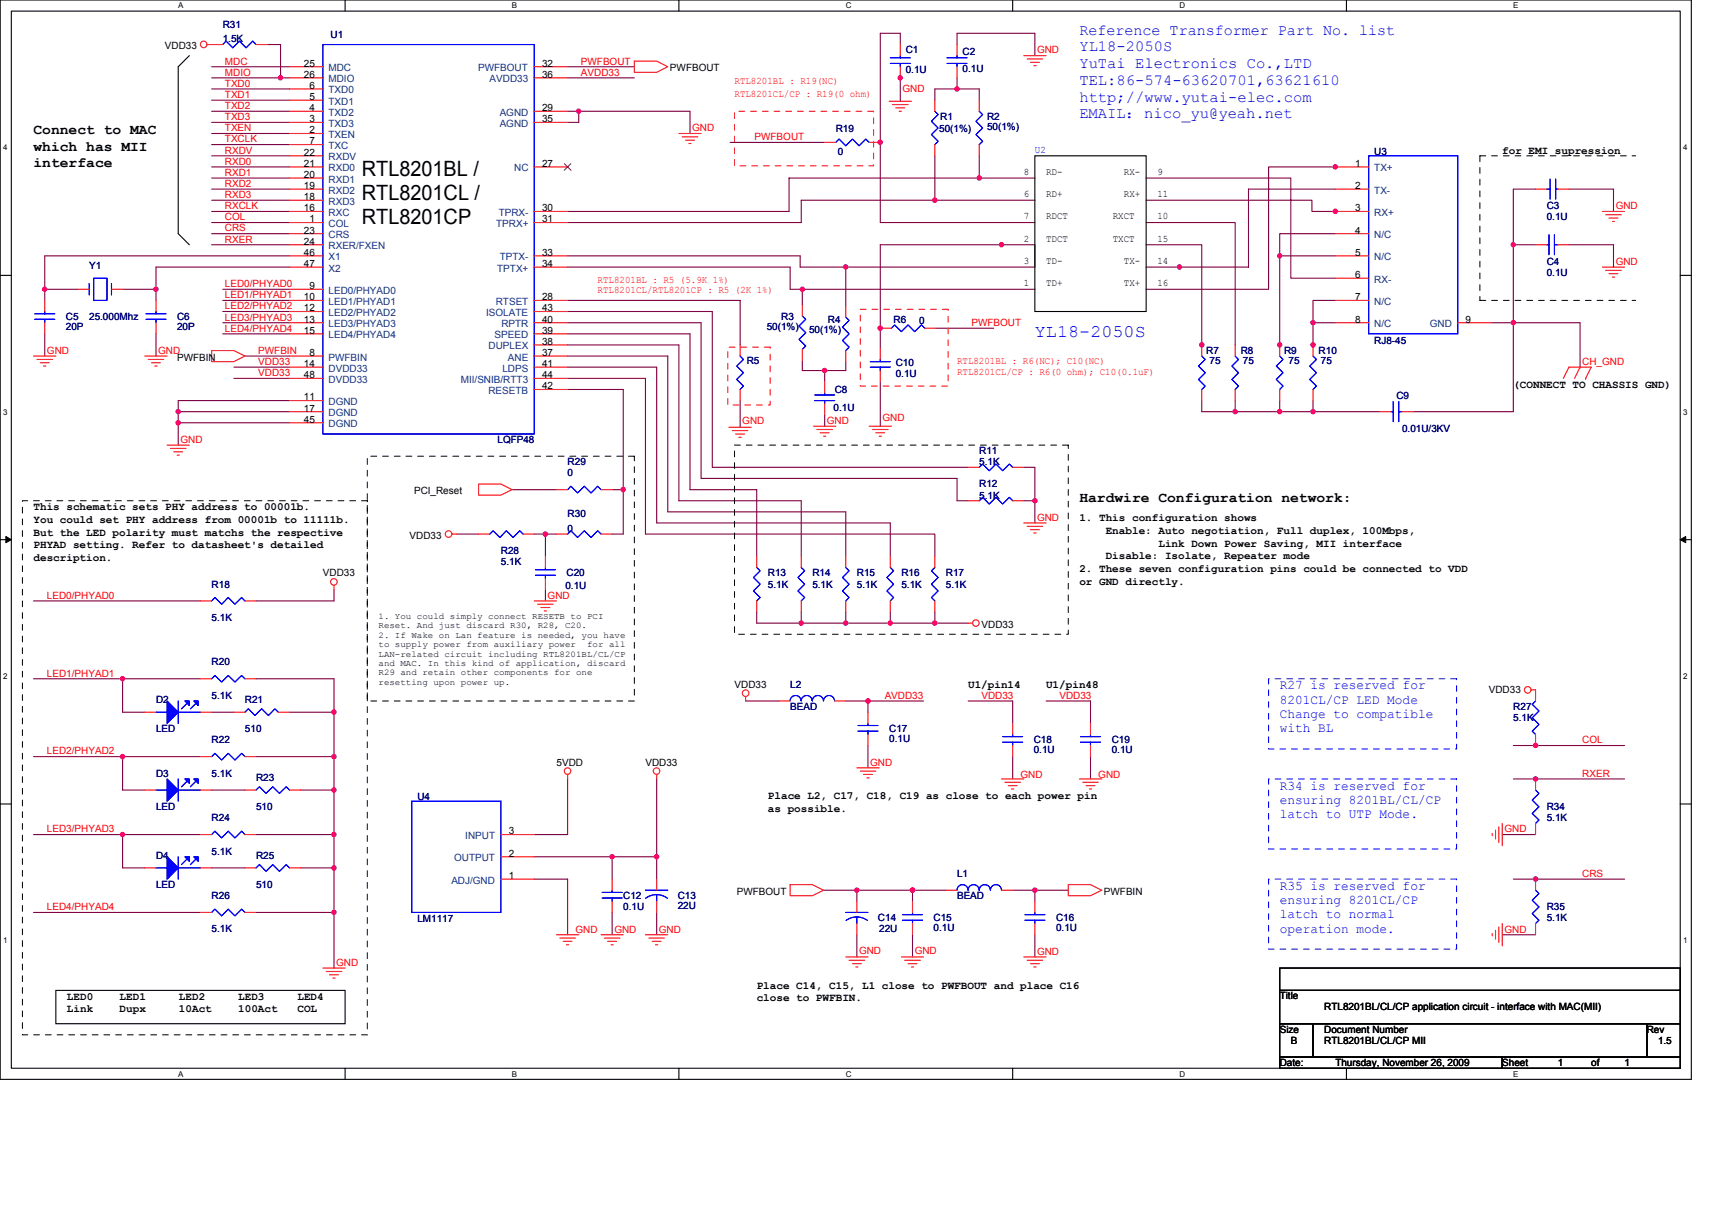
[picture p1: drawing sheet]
<svg xmlns="http://www.w3.org/2000/svg" width="297mm" height="210mm" viewBox="0 0 297 210" stroke-linecap="round" stroke-linejoin="round" font-family="sans-serif">
<path d="M0 0h293.5v187.2h-293.5zM2 1.9h289.5v183.4h-289.5z" fill="none" stroke="#000" stroke-width=".19"/>
<g fill="#fff">
<path d="M30.9 .2h.9v1.6h-.9z"/>
<path d="M30.9 185.5h.9v1.6h-.9z"/>
</g>
<path d="M59.9 0v1.9M59.9 185.3v1.9" fill="none" stroke="#000" stroke-width=".19"/>
<g fill="#fff">
<path d="M88.8 .2h.9v1.6h-.9z"/>
<path d="M88.8 185.5h.9v1.6h-.9z"/>
</g>
<path d="M117.8 0v1.9M117.8 185.3v1.9" fill="none" stroke="#000" stroke-width=".19"/>
<g fill="#fff">
<path d="M146.7 .2h1v1.6h-1z"/>
<path d="M146.7 185.5h1v1.6h-1z"/>
</g>
<path d="M175.7 0v1.9M175.7 185.3v1.9" fill="none" stroke="#000" stroke-width=".19"/>
<g fill="#fff">
<path d="M204.7 .2h1v1.6h-1z"/>
<path d="M204.7 185.5h1v1.6h-1z"/>
</g>
<path d="M233.6 0v1.9M233.6 185.3v1.9" fill="none" stroke="#000" stroke-width=".19"/>
<g fill="#fff">
<path d="M262.6 .2h.9v1.6h-.9z"/>
<path d="M262.6 185.5h.9v1.6h-.9z"/>
<path d="M.5 24.8h.8v1.6h-.8z"/>
<path d="M292 24.8h.8v1.6h-.8z"/>
<path d="M.5 70.7h.8v1.5h-.8z"/>
<path d="M292 70.7h.8v1.5h-.8z"/>
</g>
<path d="M0 47.8h2M291.5 47.8h2" fill="none" stroke="#000" stroke-width=".19"/>
<g fill="#fff">
<path d="M.5 116.5h.8v1.6h-.8z"/>
<path d="M292 116.5h.8v1.6h-.8z"/>
</g>
<path d="M0 93.6h2M291.5 93.6h2" fill="none" stroke="#000" stroke-width=".19"/>
<path d="M1 93.1l1 .5-1 .5zM291.5 93.6l1-.5v1z" fill="#000" stroke="#000" stroke-width=".17"/>
<g fill="#fff">
<path d="M.5 162.4h.8v1.5h-.8z"/>
<path d="M292 162.4h.8v1.5h-.8z"/>
</g>
<path d="M32.8 9.7l-1.9 1.9v28.9l1.9 2M179.6 27h19.3v27h-19.3zM0 139.5h2M291.5 139.5h2M9.7 171.8h50.2v5.8h-50.2zM222 167.9h69.5v3.9h-69.5zM222 171.8h69.5v5.8h-69.5zM222 177.6h5.8v5.8h-5.8zM227.8 177.6h57.9v5.8h-57.9zM285.7 177.6h5.8v5.8h-5.8zM222 183.4h38.6v1.9h-38.6zM260.6 183.4h30.9v1.9h-30.9z" fill="none" stroke="#000" stroke-width=".19"/>
<g fill="none" stroke="#800040" stroke-width=".19">
<path d="M36.7 15.4h13.5M36.7 11.6h13.5M36.7 13.5h13.5M36.7 19.3h13.5M36.7 17.4h13.5M46.4 7.7h2.3v5.8M98.5 11.6h11.6M98.5 13.5h11.6M98.5 19.3h21.2v3.9M100.4 19.3v1.9h-1.9M156.2 7.7v-1.9h-3.5v32.8h26.9M156.2 13.3v4.3"/>
<path d="M162.2 17.4v-2h7.7v2M166 7.7v-1.9h13.6v3.9M166 13.5v1.9M36.7 30.9h13.5M36.7 34.7h13.5M36.7 32.8h13.5M36.7 38.6h13.5M36.7 29h13.5M36.7 25.1h13.5M36.7 23.2h13.5M36.7 36.7h13.5M36.7 27h13.5"/>
<path d="M36.7 21.2h13.5M126.7 24.7h16.4M162.2 27v7.7M169.9 27v3.9M179.6 34.7h-40.6v3.9h-40.5M179.6 30.9h-42.7v5.8h-38.4M198.9 30.9h25.1v17.4h7.7M198.9 34.7h28.7v2h4.3M198.9 38.6h15.4v21.2M231.7 32.8h-15.1v13.5h-17.7M231.9 29h-11.8v21.2h-21.2M266.4 32.8h-3.8v38.6h-17.4"/>
<path d="M272.2 32.8h7.7v3.9M7.8 50.2h5.7M7.8 57.9v3.9M21.3 50.2h5.8M27.1 57.9v3.9M36.7 42.5h13.5M36.7 40.5h13.5M38.6 50.2h11.6M38.6 56h11.6M38.6 57.9h11.6M38.6 52.1h11.6M38.6 54h11.6"/>
<path d="M50.2 46.3h-23.1v5.8M50.2 44.4h-42.4v7.7M98.5 57.9h21.2v27h11.6v11.6M98.5 59.8h19.3v27.1h21.2v9.6M98.5 46.3h38.6v3.9h42.5M98.5 54h25.1v27.1h44.4M98.5 44.4h40.3v1.9h40.8v-3.8h-26.9v17.9M98.5 56h23.1v27h44.4v3.9h2M98.5 52.1h29.9v7.7M139.2 50.2v2.7M146.7 46.3v6.8M162.4 56.9h10"/>
<path d="M198.9 42.5h9.6v17.5M227.8 56v4M227.8 56h3.9M231.7 40.5h-9.7v3.9M231.7 44.4h-9.7v15.6M231.7 52.1h-3.9v3.9M258.7 56h15.4v7.7M262.6 42.5h3.8M272.2 42.5h7.7v3.8M30.9 71.4h19.3M30.9 73.3h19.3M40.6 65.6h9.6"/>
<path d="M40.6 63.7h9.6M42.5 61.8h7.7M50.2 69.5h-19.3v7.7M98.5 65.6h13.5v27h50.2v3.9M98.5 63.7h15.4v27h40.6v5.8M98.5 61.8h17.4v27h30.8v7.7M98.5 67.6h9.6v25h-1.9M128.4 69.5v4.6M139.2 62.5v1.8h7.5v-1.6M143.1 64.3v1.9M143.1 72v1.9M152.7 66.2v7.7"/>
<path d="M208.5 69.5v1.9h30.9M214.3 69.5v1.9M222 69.5v1.9M227.8 69.5v1.9M79.2 92.6h3.8M88.8 84.9h7.8M92.7 92.6h3.9M94.6 92.6v3.9M106.2 84.9h1.9M177.6 81.1h2v9.6M177.6 86.9h2M5.8 104.2h29"/>
<path d="M5.8 117.8h29M21.3 117.8v5.7h3.8M44.4 117.8h13.6v50.1M58 102.3v1.9h-13.6M94.6 102.3v1.9M131.3 106.2v1.9h36.7M139 106.2v1.9M146.7 106.2v1.9M154.5 106.2v1.9M162.2 106.2v1.9M5.8 131.3h29M21.3 131.3v5.8h3.8"/>
<path d="M36.7 137.1h5.8M36.7 123.5h3.9M44.4 131.3h13.6M50.2 123.5h7.8M52.2 137.1h5.8M98.5 135.1v9.7h-5.8M113.9 135.1v17.4M129.4 121.6h5.8M146.7 121.6h13.5M150.6 121.6v1.9M150.6 129.3v3.9M168 121.6h7.7v3.9"/>
<path d="M175.7 131.3v3.8M181.5 121.6h7.7v3.9M189.2 131.3v3.8M262.6 135.1h19.3M262.6 129.3h19.3M5.8 158.3h29M5.8 144.8h29M21.3 144.8v5.8h3.8M36.7 150.6h5.8M44.4 158.3h13.6M44.4 144.8h13.6M52.2 150.6h5.8"/>
<path d="M92.7 152.5h5.8v9.7M92.7 148.6h13.5M106.2 158.3v3.9M113.9 148.6h-7.7v3.9M113.9 158.3v3.9M142.9 154.4h21.2M148.7 154.4v2M158.3 154.4v2M175.7 154.4h9.7M179.6 154.4v2M260.6 144.8h5.8M262.6 152.5h19.3"/>
<path d="M148.7 162.2v3.8M158.3 162.2v3.8M179.6 162.2v3.8M260.6 162.2h5.8"/>
</g>
<g fill="#f0f" stroke="#f0f" stroke-width=".19">
<circle cx="262.6" cy="42.4" r=".38"/>
<circle cx="227.8" cy="71.4" r=".38"/>
<circle cx="262.6" cy="56" r=".38"/>
<circle cx="214.3" cy="71.4" r=".37"/>
<circle cx="222" cy="71.4" r=".38"/>
<circle cx="166" cy="15.4" r=".38"/>
<circle cx="146.7" cy="108.1" r=".38"/>
<circle cx="108.1" cy="84.9" r=".38"/>
<circle cx="94.6" cy="92.6" r=".38"/>
<circle cx="57.9" cy="131.3" r=".38"/>
<circle cx="152.7" cy="24.7" r=".38"/>
<circle cx="146.7" cy="46.3" r=".38"/>
<circle cx="152.7" cy="56.9" r=".38"/>
<circle cx="173.8" cy="42.4" r=".38"/>
<circle cx="204.6" cy="46.3" r=".38"/>
<circle cx="27.1" cy="50.2" r=".38"/>
<circle cx="179.6" cy="154.4" r=".38"/>
<circle cx="162.2" cy="34.7" r=".38"/>
<circle cx="150.6" cy="121.6" r=".38"/>
<circle cx="48.7" cy="13.5" r=".38"/>
<circle cx="21.3" cy="117.7" r=".38"/>
<circle cx="21.3" cy="144.8" r=".38"/>
<circle cx="148.7" cy="154.4" r=".38"/>
<circle cx="21.3" cy="131.3" r=".38"/>
<circle cx="30.9" cy="71.4" r=".38"/>
<circle cx="7.7" cy="50.2" r=".38"/>
<circle cx="169.9" cy="30.9" r=".38"/>
<circle cx="158.3" cy="154.4" r=".38"/>
<circle cx="154.5" cy="108.1" r=".38"/>
<circle cx="57.9" cy="150.6" r=".38"/>
<circle cx="139.2" cy="50.2" r=".38"/>
<circle cx="143.1" cy="64.3" r=".38"/>
<circle cx="231.7" cy="36.7" r=".38"/>
<circle cx="208.5" cy="59.8" r=".38"/>
<circle cx="231.7" cy="28.9" r=".38"/>
<circle cx="222" cy="44.4" r=".38"/>
<circle cx="222" cy="59.8" r=".38"/>
<circle cx="227.8" cy="56" r=".38"/>
<circle cx="227.8" cy="59.8" r=".38"/>
<circle cx="266.4" cy="135.1" r=".38"/>
<circle cx="139" cy="108.1" r=".38"/>
<circle cx="162.2" cy="108.1" r=".38"/>
<circle cx="266.4" cy="129.3" r=".38"/>
<circle cx="113.9" cy="148.6" r=".38"/>
<circle cx="106.2" cy="148.6" r=".38"/>
<circle cx="179.6" cy="86.9" r=".38"/>
<circle cx="156.2" cy="13.5" r=".38"/>
<circle cx="57.9" cy="144.8" r=".38"/>
<circle cx="57.9" cy="158.3" r=".38"/>
<circle cx="30.9" cy="73.3" r=".38"/>
<circle cx="57.9" cy="137" r=".38"/>
<circle cx="100.4" cy="19.3" r=".38"/>
<circle cx="57.9" cy="123.5" r=".38"/>
<circle cx="266.4" cy="152.5" r=".38"/>
</g>
<g fill="none" stroke="#f00" stroke-width=".19">
<path d="M35.9 7.7h2.7M44.4 7.7h2M50.2 19.3h5.8M50.2 11.6h5.8M50.2 13.5h5.8M50.2 15.4h5.8M50.2 17.4h5.8M92.7 19.3h5.8M92.7 11.6h5.8M92.7 13.5h5.8M110.1 10.6h3.8l2 1-2 1h-3.8zM154.3 17.6h3.8"/>
<path d="M154.9 18.1h2.7M155.4 18.7h1.6M156 19.3h.4M156.2 7.7v2M156.2 11.6v1.9M162.2 17.4v1.9M166 7.7v2M166 11.6v1.9M169.9 17.4v1.9M177.6 9.7h3.9M178.2 10.2h2.7M178.8 10.8h1.5"/>
<path d="M179.4 11.4h.4M50.2 36.7h5.8M50.2 23.2h5.8M50.2 32.8h5.8M50.2 21.2h5.8M50.2 25.1h5.8M50.2 27h5.8M50.2 29h5.8M50.2 30.9h5.8M50.2 34.7h5.8M50.2 38.6h5.8M92.7 36.7h5.8"/>
<path d="M92.7 21.2h5.8M92.7 29h5.8M92.7 38.6h5.8M117.8 23.2h3.8M118.4 23.7h2.7M119 24.3h1.5M119.5 24.9h.4M143.1 24.7h1.9M150.8 24.7h1.9M162.2 25.1v1.9M169.9 25.1v1.9M231.7 36.7h5.8"/>
<path d="M231.7 32.8h5.8M231.7 29h5.8M266.4 32.8h2M270.3 32.8h1.9M278 36.7h3.9M278.6 37.3h2.7M279.2 37.8h1.5M279.8 38.4h.3M7.8 52.1v1.9M7.8 56v1.9M13.5 50.2h2M19.3 50.2h2"/>
<path d="M27.1 52.1v1.9M27.1 56v1.9M50.2 46.3h5.8M50.2 42.5h5.8M50.2 40.5h5.8M50.2 44.4h5.8M50.2 50.2h5.8M50.2 52.1h5.8M50.2 54h5.8M50.2 56h5.8M50.2 57.9h5.8M92.7 46.3h5.8"/>
<path d="M92.7 44.4h5.8M92.7 52.1h5.8M92.7 54h5.8M92.7 56h5.8M92.7 57.9h5.8M92.7 59.8h5.8M128.4 59.8v2M139.2 52.9v1.9M146.7 53.1v1.9M152.7 56.9h2M160.5 56.9h1.9M208.5 59.8v2"/>
<path d="M214.3 59.8v2M222 59.8v2M227.8 59.8v2M231.7 40.5h5.8M231.7 44.4h5.8M231.7 52.1h5.8M231.7 56h5.8M231.7 48.3h5.8M252.9 56h5.8M266.4 42.5h2M270.3 42.5h1.9M278 46.3h3.9"/>
<path d="M278.6 46.9h2.7M279.2 47.5h1.5M279.8 48.1h.3M5.8 61.8h3.9M6.4 62.4h2.7M7 62.9h1.5M7.6 63.5h.4M25.1 61.8h3.9M25.7 62.4h2.7M26.3 62.9h1.5M26.9 63.5h.4M29 77.2h3.8"/>
<path d="M29.6 77.8h2.7M30.2 78.4h1.5M30.7 79h.4M36.7 60.8h3.9l1.9 1-1.9 .9h-3.9zM50.2 63.7h5.8M50.2 61.8h5.8M50.2 71.4h5.8M50.2 69.5h5.8M50.2 65.6h5.8M50.2 73.3h5.8M92.7 63.7h5.8M92.7 61.8h5.8"/>
<path d="M92.7 65.6h5.8M92.7 67.6h5.8M126.5 74.1h3.8M127.1 74.7h2.6M127.6 75.3h1.6M128.2 75.9h.4M128.4 67.6v1.9M139.2 60.6v1.9M141.2 73.9h3.8M141.7 74.5h2.7M142.3 75.1h1.5M142.9 75.7h.4"/>
<path d="M143.1 66.2v1.9M143.1 70.1v1.9M146.7 60.8v1.9M150.8 73.9h3.9M151.4 74.5h2.7M152 75.1h1.5M152.5 75.7h.4M152.7 60.4v2M152.7 64.3v1.9M208.5 67.6v1.9M214.3 67.6v1.9M222 67.6v1.9"/>
<path d="M227.8 67.6v1.9M239.4 71.4h1.9M243.3 71.4h1.9M271.2 65.6l1-1.9h3.9l-1 1.9M274.1 63.7h.1M274.1 63.7l-.9 1.9M275.1 65.6h.1M78.4 92.6h.8M83 84h3.9l1.9 .9-1.9 1h-3.9zM83 92.6h2M90.8 92.6h1.9M94.6 96.5v1.9"/>
<path d="M96.6 92.6h1.9M96.6 84.9h1.9M104.3 92.6h1.9M104.3 84.9h1.9M131.3 96.5v1.9M139 96.5v1.9M146.7 96.5v1.9M154.5 96.5v1.9M162.2 96.5v1.9M168 86.9h1.9M168 81.1h1.9M175.7 86.9h1.9"/>
<path d="M175.7 81.1h1.9M177.6 90.7h3.9M178.2 91.3h2.7M178.8 91.9h1.5M179.4 92.5h.4M34.8 104.2h1.9M34.8 117.8h1.9M42.5 104.2h1.9M42.5 117.8h1.9M58 101.5v.8M92.7 104.2h3.9M93.3 104.8h2.7"/>
<path d="M93.8 105.4h1.6M94.4 106h.4M94.6 100.4v1.9M131.3 104.2v2M139 104.2v2M146.7 104.2v2M154.5 104.2v2M162.2 104.2v2M168 108.1h.8M265.7 119.7h.7v1.9M25.1 137.1h2M25.1 123.5h2"/>
<path d="M34.8 137.1h1.9M34.8 123.5h1.9M34.8 131.3h1.9M40.6 123.5h1.9M42.5 137.1h1.9M42.5 131.3h1.9M48.3 123.5h1.9M50.2 137.1h2M98.5 134.3v.8M113.9 134.3v.8M129.4 120.8v.8M135.2 121.6h1.9"/>
<path d="M144.8 121.6h1.9M148.7 133.2h3.8M149.3 133.8h2.7M149.8 134.3h1.6M150.4 134.9h.4M150.6 123.5v2M150.6 127.4v1.9M173.8 135.1h3.8M174.3 135.7h2.8M174.9 136.3h1.6M175.5 136.9h.4M175.7 125.5v1.9"/>
<path d="M175.7 129.3v2M187.3 135.1h3.9M187.9 135.7h2.7M188.4 136.3h1.6M189 136.9h.4M189.2 125.5v1.9M189.2 129.3v2M266.4 127.4v1.9M266.4 135.1v2M25.1 150.6h2M34.8 158.3h1.9M34.8 144.8h1.9"/>
<path d="M34.8 150.6h1.9M42.5 158.3h1.9M42.5 144.8h1.9M42.5 150.6h1.9M50.2 150.6h2M86.9 144.8h5.8M86.9 148.6h5.8M86.9 152.5h5.8M106.2 152.5v1.9M106.2 156.4v1.9M113.9 152.5v1.9M113.9 156.4v1.9"/>
<path d="M137.1 153.5h3.8l2 .9-2 1h-3.8zM148.7 156.4v1.9M158.3 156.4v1.9M164.1 154.4h1.9M173.8 154.4h1.9M179.6 156.4v1.9M185.4 153.5h3.8l2 .9-2 1h-3.8zM258.9 144.6v.4M259.5 144v1.5M260.1 143.4v2.7M260.6 142.9v3.8M266.4 142.9v1.9"/>
<path d="M266.4 152.5v1.9M56 167.9h3.9M56.6 168.5h2.7M57.2 169.1h1.5M57.8 169.7h.3M96.6 162.2h3.8M97.1 162.7h2.7M97.7 163.3h1.5M98.3 163.9h.4M104.3 162.2h3.8M104.9 162.7h2.7M105.4 163.3h1.6"/>
<path d="M106 163.9h.4M112 162.2h3.9M112.6 162.7h2.7M113.2 163.3h1.5M113.7 163.9h.4M146.7 166h3.9M147.3 166.6h2.7M147.9 167.2h1.6M148.5 167.7h.4M148.7 160.2v2M156.4 166h3.8M157 166.6h2.7"/>
<path d="M157.6 167.2h1.5M158.1 167.7h.4M158.3 160.2v2M177.6 166h3.9M178.2 166.6h2.7M178.8 167.2h1.5M179.4 167.7h.4M179.6 160.2v2M258.9 161.9v.4M259.5 161.4v1.5M260.1 160.8v2.7M260.6 160.2v3.9"/>
<path d="M266.4 160.2v2"/>
<circle cx="35.3" cy="7.7" r=".57"/>
<circle cx="77.8" cy="92.6" r=".57"/>
<circle cx="57.9" cy="100.9" r=".57"/>
<circle cx="169.3" cy="108.1" r=".57"/>
<circle cx="265.1" cy="119.7" r=".57"/>
<circle cx="98.5" cy="133.8" r=".57"/>
<circle cx="113.9" cy="133.8" r=".57"/>
<circle cx="129.4" cy="120.2" r=".57"/>
</g>
<path d="M256.8 27v25.1M256.8 27h27M256.8 52.1h27M63.7 79.1h46.4v42.5h-46.4zM127.4 77.2h58v32.8h-58zM3.9 86.9h59.8v92.6h-59.8z" fill="none" stroke="#000" stroke-width=".17" stroke-dasharray="1 1 1 1 1 1 1 1"/>
<path d="M127.4 19.3h24.2v9.5h-24.2zM149.3 53.7h15.2v13.3h-15.2zM126.3 60.2h7.3v10.1h-7.3z" fill="none" stroke="#f00" stroke-width=".17" stroke-dasharray="1 1 1 1 1 1 1 1"/>
<path d="M220.1 117.8h32.6v12.1h-32.6zM220.1 135.1h32.6v12.2h-32.6zM220.1 152.5h32.6v12.2h-32.6z" fill="none" stroke="#00f" stroke-width=".17" stroke-dasharray="1 1 1 1 1 1 1 1"/>
<g fill="none" stroke="#00f" stroke-width=".19">
<path d="M38.6 7.7l.6-.6 1.2 1.2 1.1-1.2 1.2 1.2 1.2-1.2 .5 .6M56 7.7h36.7v67.6h-36.7zM154.5 11h3.4M154.5 10h3.4M156.2 9.7v.3M156.2 11v.6M162.2 19.3l.6 .6-1.2 1.1 1.2 1.2-1.2 1.1 1.2 1.2-.6 .6M164.3 11h3.5M164.3 10h3.5M166 9.7v.3M166 11v.6M169.9 19.3l.6 .6-1.2 1.1 1.2 1.2-1.2 1.1 1.2 1.2-.6 .6"/>
<path d="M145 24.7l.6-.6 1.1 1.2 1.2-1.2 1.2 1.2 1.1-1.2 .6 .6M237.5 27h15.4v30.9h-15.4zM268.4 32.8h.5M268.9 31.1v3.4M269.9 32.8h.4M269.9 31.1v3.4M6 55.4h3.5M6 54.4h3.5M7.8 54v.4M7.8 55.4v.6M15.5 49.2v2M16.3 48.3h2.3v3.8h-2.3z"/>
<path d="M19.3 49.2v2M25.3 55.4h3.5M25.3 54.4h3.5M27.1 54v.4M27.1 55.4v.6M139.2 54.8l.6 .6-1.2 1.2 1.2 1.1-1.2 1.2 1.2 1.1-.6 .6M146.7 55l.6 .6-1.1 1.1 1.1 1.2-1.1 1.2 1.1 1.1-.6 .6M154.7 56.9l.5-.5 1.2 1.1 1.2-1.1 1.1 1.1 1.2-1.1 .6 .5M268.4 42.5h.3M268.7 40.7v3.5M269.7 42.5h.6M269.7 40.7v3.5"/>
<path d="M128.4 61.8l.6 .6-1.2 1.1 1.2 1.2-1.2 1.1 1.2 1.2-.6 .6M141.3 69.5h3.5M141.3 68.5h3.5M143.1 68.1v.4M143.1 69.5v.6M151 63.7h3.5M151 62.7h3.5M152.7 62.4v.3M152.7 63.7v.6M208.5 61.8l.6 .6-1.2 1.1 1.2 1.2-1.2 1.1 1.2 1.2-.6 .6M214.3 61.8l.6 .6-1.2 1.1 1.2 1.2-1.2 1.1 1.2 1.2-.6 .6M222 61.8l.6 .6-1.2 1.1 1.2 1.2-1.2 1.1 1.2 1.2-.6 .6"/>
<path d="M227.8 61.8l.6 .6-1.2 1.1 1.2 1.2-1.2 1.1 1.2 1.2-.6 .6M241.3 71.4h.4M241.7 69.7v3.5M242.7 71.4h.6M242.7 69.7v3.5M85 92.6l.6-.5 1.1 1.1 1.2-1.1 1.1 1.1 1.2-1.1 .6 .5M92.9 99.8h3.5M92.9 98.8h3.5M94.6 98.4v.4M94.6 99.8v.6M98.5 84.9l.6-.6 1.1 1.2 1.2-1.2 1.1 1.2 1.2-1.2 .6 .6M98.5 92.6l.6-.5 1.1 1.1 1.2-1.1 1.1 1.1 1.2-1.1 .6 .5"/>
<path d="M131.3 98.4l.6 .6-1.2 1.2 1.2 1.1-1.2 1.2 1.2 1.2-.6 .5M139 98.4l.6 .6-1.2 1.2 1.2 1.1-1.2 1.2 1.2 1.2-.6 .5M146.7 98.4l.6 .6-1.1 1.2 1.1 1.1-1.1 1.2 1.1 1.2-.6 .5M154.5 98.4l.5 .6-1.1 1.2 1.1 1.1-1.1 1.2 1.1 1.2-.5 .5M162.2 98.4l-.6 .6 1.2 1.2-1.2 1.1 1.2 1.2-1.2 1.2 .6 .5M169.9 86.9l.6-.6 1.1 1.1 1.2-1.1 1.2 1.1 1.1-1.1 .6 .6M169.9 81.1l.6-.6 1.1 1.2 1.2-1.2 1.2 1.2 1.1-1.2 .6 .6M36.7 117.8l.6-.6 1.2 1.1 1.1-1.1 1.2 1.1 1.1-1.1 .6 .6M36.7 104.2l.6-.5 1.2 1.1 1.1-1.1 1.2 1.1 1.1-1.1 .6 .5M27.1 123.5h1.9M27.1 137.1h1.9M30.9 121.6v3.9"/>
<path d="M30.9 135.1v3.9M30.9 123.5h3.9M30.9 137.1h3.9M32.5 122l-1 1M32.5 135.5l-1 1M34 122l-1 1M34 135.5l-1 1M36.7 131.3l.6-.6 1.2 1.1 1.1-1.1 1.2 1.1 1.1-1.1 .6 .6M42.5 123.5l.6-.5 1.1 1.1 1.2-1.1 1.2 1.1 1.1-1.1 .6 .5M44.4 137.1l.6-.6 1.2 1.1 1.1-1.1 1.2 1.1 1.2-1.1 .5 .6M71.5 139h15.4v19.3h-15.4zM137.1 121.6a.95 .95 0 0 1 .9-1 .95 .95 0 0 1 1 1"/>
<path d="M139 121.6a.95 .95 0 0 1 1-1 .95 .95 0 0 1 .9 1 .97 .97 0 0 1 1-1 .97 .97 0 0 1 1 1 .96 .96 0 0 1 .9-1 .96 .96 0 0 1 1 1M148.9 126.8h3.4M148.9 125.9h3.4M150.6 125.5v.4M150.6 126.8v.6M174 128.8h3.4M174 127.8h3.4M175.7 127.4v.4M175.7 128.8v.5M187.5 128.8h3.4M187.5 127.8h3.4M189.2 127.4v.4"/>
<path d="M189.2 128.8v.5M266.4 137.1l.6 .5-1.1 1.2 1.1 1.2-1.1 1.1 1.1 1.2-.6 .6M266.4 121.6l-.5 .6 1.1 1.1-1.1 1.2 1.1 1.2-1.1 1.1 .5 .6M27.1 150.6h1.9M30.9 148.6v3.9M30.9 150.6h3.9M32.5 149l-1 1M34 149l-1 1M36.7 158.3l.6-.6 1.2 1.2 1.1-1.2 1.2 1.2 1.1-1.2 .6 .6M36.7 144.8l.6-.6 1.2 1.2 1.1-1.2 1.2 1.2 1.1-1.2 .6 .6M44.4 150.6l.6-.6 1.2 1.2 1.1-1.2 1.2 1.2 1.2-1.2 .5 .6M104.5 155.8h3.4"/>
<path d="M104.5 154.8h3.4M106.2 154.4v.4M106.2 155.8v.6M112 154.4h3.9M112 155.8a3.1 3.1 0 0 1 3.8 0M113.9 155.2v1.2M146.7 158.3h3.9M146.8 159.7a3.1 3.1 0 0 1 3.7 0M148.7 159.1v1.1M156.6 159.6h3.5M156.6 158.7h3.5M158.3 158.3v.4"/>
<path d="M158.3 159.6v.6M166 154.4a.95 .95 0 0 1 1-.9 .95 .95 0 0 1 1 .9M168 154.4a.95 .95 0 0 1 .9-.9 .95 .95 0 0 1 1 .9M169.9 154.4a.96 .96 0 0 1 1-.9 .96 .96 0 0 1 .9 .9M171.8 154.4a.95 .95 0 0 1 1-.9 .95 .95 0 0 1 1 .9M177.8 159.6h3.5M177.8 158.7h3.5M179.6 158.3v.4M179.6 159.6v.6M266.4 154.4l.6 .6-1.1 1.2 1.1 1.1-1.1 1.2 1.1 1.1-.6 .6"/>
</g>
<g fill="#00f" stroke="#00f" stroke-width=".19">
<path d="M29 121.6l1.9 1.9-1.9 2z" fill-rule="evenodd"/>
<path d="M32.1 121.6h.7v.8z" fill-rule="evenodd"/>
<path d="M33.6 121.6h.8v.8z" fill-rule="evenodd"/>
<path d="M29 121.6l1.9 1.9-1.9 2z" fill-rule="evenodd"/>
<path d="M32.1 121.6h.7v.8z" fill-rule="evenodd"/>
<path d="M33.6 121.6h.8v.8z" fill-rule="evenodd"/>
<path d="M29 135.1l1.9 2-1.9 1.9z" fill-rule="evenodd"/>
<path d="M32.1 135.1h.7v.8z" fill-rule="evenodd"/>
<path d="M33.6 135.1h.8v.8z" fill-rule="evenodd"/>
<path d="M29 135.1l1.9 2-1.9 1.9z" fill-rule="evenodd"/>
<path d="M32.1 135.1h.7v.8z" fill-rule="evenodd"/>
<path d="M33.6 135.1h.8v.8z" fill-rule="evenodd"/>
<path d="M29 148.6l1.9 2-1.9 1.9z" fill-rule="evenodd"/>
<path d="M32.1 148.6h.7v.8z" fill-rule="evenodd"/>
<path d="M33.6 148.6h.8v.8z" fill-rule="evenodd"/>
<path d="M29 148.6l1.9 2-1.9 1.9z" fill-rule="evenodd"/>
<path d="M32.1 148.6h.7v.8z" fill-rule="evenodd"/>
<path d="M33.6 148.6h.8v.8z" fill-rule="evenodd"/>
</g>
<path d="M97.9 28.4l1.2 1.1M99.1 28.4l-1.2 1.1" fill="none" stroke="#804000" stroke-width=".17"/>
<g font-size="3.7">
<text x="62.8" y="30.5">RTL8201BL /</text>
<text x="62.8" y="34.7">RTL8201CL /</text>
<text x="62.8" y="38.9">RTL8201CP</text>
</g>
<text font-size="3.1" fill="#00f" x="179.6" y="58.4">YL18-2050S</text>
<g font-size="2.7" fill="#00f">
<text x="187.3" y="6">Reference Transformer Part No. list</text>
<text x="187.3" y="8.9">YL18-2050S</text>
<text x="187.3" y="11.8">YuTai Electronics Co.,LTD</text>
<text x="187.3" y="14.7">TEL:86-574-63620701,63621610</text>
<text x="187.3" y="17.6">http;//www.yutai-elec.com</text>
<text x="187.3" y="20.5">EMAIL：nico_yu@yeah.net</text>
</g>
<g font-size="2.5">
<text x="5.8" y="23.3">Connect to MAC</text>
<text x="5.8" y="26.2">which has MII</text>
<text x="5.8" y="29">interface</text>
<text x="187.3" y="87">Hardwire Configuration network:</text>
</g>
<g font-size="2.3" fill="#00f">
<text x="222" y="119.6">R27 is reserved for</text>
<text x="222" y="122.1">8201CL/CP LED Mode</text>
<text x="222" y="124.5">Change to compatible</text>
<text x="222" y="127">with BL</text>
<text x="222" y="137">R34 is reserved for</text>
<text x="222" y="139.4">ensuring 8201BL/CL/CP</text>
<text x="222" y="141.9">latch to UTP Mode.</text>
<text x="222" y="154.3">R35 is reserved for</text>
<text x="222" y="156.8">ensuring 8201CL/CP</text>
<text x="222" y="159.3">latch to normal</text>
<text x="222" y="161.8">operation mode.</text>
</g>
<g font-size="1.9">
<text x="260.6" y="26.7">for EMI supression</text>
<text x="262.6" y="67.3">(CONNECT TO CHASSIS GND)</text>
<text x="5.8" y="88.5">This schematic sets PHY address to 00001b.</text>
<text x="5.8" y="90.7">You could set PHY address from 00001b to 11111b.</text>
<text x="5.8" y="92.9">But the LED polarity must matchs the respective</text>
<text x="5.8" y="95.1">PHYAD setting. Refer to datasheet's detailed</text>
<text x="187.3" y="90.4">1. This configuration shows</text>
<text x="191.9" y="92.6">Enable: Auto negotiation, Full duplex, 100Mbps,</text>
<text x="201" y="94.8">Link Down Power Saving, MII interface</text>
<text x="5.8" y="97.3">description.</text>
<text x="187.3" y="99.2">2. These seven configuration pins could be connected to VDD</text>
<text x="187.3" y="101.4">or GND directly.</text>
<text x="191.9" y="97">Disable: Isolate, Repeater mode</text>
<text x="168" y="119.4">U1/pin14</text>
<text x="181.5" y="119.4">U1/pin48</text>
<text x="133.2" y="138.7">Place L2, C17, C18, C19 as close to each power pin</text>
<text x="133.2" y="140.9">as possible.</text>
<text x="11.6" y="173.4">LED0</text>
<text x="20.8" y="173.4">LED1</text>
<text x="31" y="173.4">LED2</text>
<text x="41.3" y="173.4">LED3</text>
<text x="51.6" y="173.4">LED4</text>
<text x="131.3" y="171.5">Place C14, C15, L1 close to PWFBOUT and place C16</text>
<text x="131.3" y="173.7">close to PWFBIN.</text>
<text x="11.6" y="175.6">Link</text>
<text x="20.8" y="175.6">Dupx</text>
<text x="31" y="175.6">10Act</text>
<text x="41.3" y="175.6">100Act</text>
<text x="51.6" y="175.6">COL</text>
</g>
<g font-size="1.7" fill="#000080">
<text x="38.6" y="4.8">R31</text>
<text x="38.6" y="7.3">1.5K</text>
<text x="57.4" y="6.6">U1</text>
<text x="157.2" y="9.3">C1</text>
<text x="167" y="9.5">C2</text>
<text x="157.2" y="12.7">0.1U</text>
<text x="167" y="12.6">0.1U</text>
<text x="145" y="23">R19</text>
<text x="163" y="23">50(1%)</text>
<text x="163.1" y="20.8">R1</text>
<text x="171.3" y="20.8">R2</text>
<text x="171.3" y="22.6">50(1%)</text>
<text x="145.4" y="26.8">0</text>
<text x="238.4" y="26.8">U3</text>
<text x="268.4" y="36.3">C3</text>
<text x="268.4" y="38.2">0.1U</text>
<text x="15.5" y="46.7">Y1</text>
<text x="268.4" y="45.9">C4</text>
<text x="268.4" y="47.9">0.1U</text>
<text x="11.4" y="55.6">C5</text>
<text x="11.4" y="57.3">20P</text>
<text x="15.5" y="55.6">25.000Mhz</text>
<text x="30.7" y="55.6">C6</text>
<text x="30.7" y="57.3">20P</text>
<text x="133" y="57.3">50(1%)</text>
<text x="135.5" y="55.6">R3</text>
<text x="140.4" y="57.7">50(1%)</text>
<text x="143.7" y="56">R4</text>
<text x="155" y="56">R6</text>
<text x="159.5" y="56.2">0</text>
<text x="238.4" y="59.6">RJ8-45</text>
<text x="129.6" y="63.1">R5</text>
<text x="155.4" y="63.5">C10</text>
<text x="155.4" y="65.4">0.1U</text>
<text x="209.3" y="61.4">R7</text>
<text x="209.9" y="63.1">75</text>
<text x="215.3" y="61.4">R8</text>
<text x="215.7" y="63.1">75</text>
<text x="222.8" y="61.4">R9</text>
<text x="223.6" y="63.1">75</text>
<text x="228.8" y="61.4">R10</text>
<text x="229.2" y="63.1">75</text>
<text x="144.6" y="71.2">0.1U</text>
<text x="144.8" y="68.1">C8</text>
<text x="242.3" y="69.3">C9</text>
<text x="86.3" y="76.8">LQFP48</text>
<text x="243.3" y="74.9">0.01U/3KV</text>
<text x="98.5" y="80.7">R29</text>
<text x="98.5" y="82.6">0</text>
<text x="169.9" y="78.8">R11</text>
<text x="169.9" y="80.7">5.1K</text>
<text x="98.5" y="89.8">R30</text>
<text x="169.9" y="84.5">R12</text>
<text x="169.9" y="86.5">5.1K</text>
<text x="98.5" y="92.3">0</text>
<text x="36.7" y="101.9">R18</text>
<text x="86.9" y="96.1">R28</text>
<text x="86.9" y="98.1">5.1K</text>
<text x="98.3" y="100">C20</text>
<text x="133.2" y="100">R13</text>
<text x="133.2" y="101.9">5.1K</text>
<text x="140.9" y="100">R14</text>
<text x="140.9" y="101.9">5.1K</text>
<text x="148.7" y="100">R15</text>
<text x="148.7" y="101.9">5.1K</text>
<text x="156.4" y="100">R16</text>
<text x="156.4" y="101.9">5.1K</text>
<text x="164.1" y="100">R17</text>
<text x="164.1" y="101.9">5.1K</text>
<text x="36.7" y="107.7">5.1K</text>
<text x="98.1" y="102.1">0.1U</text>
<text x="36.7" y="115.4">R20</text>
<text x="137.1" y="119.3">L2</text>
<text x="27.1" y="122">D2</text>
<text x="36.7" y="121.2">5.1K</text>
<text x="42.5" y="122">R21</text>
<text x="137.1" y="123.1">BEAD</text>
<text x="262.6" y="123.1">R27</text>
<text x="262.6" y="125.1">5.1K</text>
<text x="27.1" y="127">LED</text>
<text x="36.7" y="128.9">R22</text>
<text x="42.5" y="127">510</text>
<text x="154.3" y="127">C17</text>
<text x="154.3" y="128.8">0.1U</text>
<text x="179.4" y="128.9">C18</text>
<text x="179.4" y="130.7">0.1U</text>
<text x="192.9" y="128.9">C19</text>
<text x="192.9" y="130.7">0.1U</text>
<text x="27.1" y="134.7">D3</text>
<text x="36.7" y="134.7">5.1K</text>
<text x="44.4" y="135.5">R23</text>
<text x="27.1" y="140.5">LED</text>
<text x="36.7" y="142.5">R24</text>
<text x="44.4" y="140.5">510</text>
<text x="72.4" y="138.8">U4</text>
<text x="268.4" y="140.5">R34</text>
<text x="268.4" y="142.5">5.1K</text>
<text x="27.1" y="149">D4</text>
<text x="36.7" y="148.3">5.1K</text>
<text x="44.4" y="149">R25</text>
<text x="27.1" y="154.1">LED</text>
<text x="36.7" y="156">R26</text>
<text x="44.4" y="154.1">510</text>
<text x="108.1" y="156">C12</text>
<text x="117.6" y="156">C13</text>
<text x="166" y="152.1">L1</text>
<text x="166" y="156">BEAD</text>
<text x="36.7" y="161.8">5.1K</text>
<text x="72.4" y="160">LM1117</text>
<text x="108.1" y="157.9">0.1U</text>
<text x="117.6" y="157.7">22U</text>
<text x="152.3" y="159.8">C14</text>
<text x="152.5" y="161.8">22U</text>
<text x="162" y="159.8">C15</text>
<text x="162" y="161.6">0.1U</text>
<text x="183.2" y="159.8">C16</text>
<text x="183.2" y="161.6">0.1U</text>
<text x="268.4" y="157.9">R35</text>
<text x="268.4" y="159.8">5.1K</text>
</g>
<g font-size="1.7">
<text x="28.6" y="8.5">VDD33</text>
<text x="52.7" y="11.6">25</text>
<text x="94" y="11.6">32</text>
<text x="52.7" y="13.5">26</text>
<text x="53.7" y="15.4">6</text>
<text x="53.7" y="17.4">5</text>
<text x="94" y="13.5">36</text>
<text x="116.2" y="12.4">PWFBOUT</text>
<text x="53.7" y="19.3">4</text>
<text x="53.7" y="21.2">3</text>
<text x="53.7" y="23.1">2</text>
<text x="94" y="19.3">29</text>
<text x="94" y="21.2">35</text>
<text x="52.7" y="27">22</text>
<text x="52.7" y="28.9">21</text>
<text x="53.7" y="25.1">7</text>
<text x="94" y="28.9">27</text>
<text x="235.1" y="28.9">1</text>
<text x="52.7" y="30.9">20</text>
<text x="52.7" y="32.8">19</text>
<text x="52.7" y="34.7">18</text>
<text x="177.6" y="30.3">8</text>
<text x="177.6" y="34.2">6</text>
<text x="181.5" y="34.2">RD+</text>
<text x="181.5" y="30.3">RD-</text>
<text x="195" y="34.2">RX+</text>
<text x="195" y="30.3">RX-</text>
<text x="200.8" y="30.3">9</text>
<text x="200.8" y="34.2">11</text>
<text x="235.1" y="32.8">2</text>
<text x="52.7" y="36.7">16</text>
<text x="52.7" y="40.5">23</text>
<text x="53.7" y="38.6">1</text>
<text x="94" y="36.7">30</text>
<text x="94" y="38.6">31</text>
<text x="177.6" y="41.9">2</text>
<text x="177.6" y="38.1">7</text>
<text x="181.5" y="38.1">RDCT</text>
<text x="181.5" y="41.9">TDCT</text>
<text x="193.1" y="41.9">TXCT</text>
<text x="193.1" y="38.1">RXCT</text>
<text x="200.8" y="38.1">10</text>
<text x="200.8" y="41.9">15</text>
<text x="235.1" y="36.7">3</text>
<text x="235.1" y="40.5">4</text>
<text x="52.7" y="44.4">46</text>
<text x="52.7" y="46.3">47</text>
<text x="52.7" y="42.4">24</text>
<text x="94" y="44.4">33</text>
<text x="94" y="46.3">34</text>
<text x="177.6" y="45.8">3</text>
<text x="181.5" y="45.8">TD-</text>
<text x="195" y="45.8">TX-</text>
<text x="200.8" y="45.8">14</text>
<text x="235.1" y="44.4">5</text>
<text x="52.7" y="52.1">10</text>
<text x="53.7" y="50.2">9</text>
<text x="94" y="52.1">28</text>
<text x="177.6" y="49.6">1</text>
<text x="181.5" y="49.6">TD+</text>
<text x="195" y="49.6">TX+</text>
<text x="200.8" y="49.6">16</text>
<text x="235.1" y="48.2">6</text>
<text x="235.1" y="52.1">7</text>
<text x="52.7" y="54">12</text>
<text x="52.7" y="56">13</text>
<text x="52.7" y="57.9">15</text>
<text x="94" y="54">43</text>
<text x="94" y="56">40</text>
<text x="94" y="59.8">38</text>
<text x="94" y="57.9">39</text>
<text x="235.1" y="56">8</text>
<text x="254.3" y="56">9</text>
<text x="30.7" y="62.5">PWFBIN</text>
<text x="52.7" y="63.7">14</text>
<text x="52.7" y="65.6">48</text>
<text x="53.7" y="61.7">8</text>
<text x="94" y="63.7">41</text>
<text x="94" y="61.7">37</text>
<text x="94" y="65.6">44</text>
<text x="52.7" y="69.5">11</text>
<text x="52.7" y="71.4">17</text>
<text x="94" y="67.5">42</text>
<text x="52.7" y="73.3">45</text>
<text x="71.8" y="85.7">PCI_Reset</text>
<text x="71.1" y="93.4">VDD33</text>
<text x="56" y="100">VDD33</text>
<text x="170.3" y="108.9">VDD33</text>
<text x="127.4" y="119.3">VDD33</text>
<text x="258.3" y="120.3">VDD33</text>
<text x="96.6" y="132.8">5VDD</text>
<text x="112" y="132.8">VDD33</text>
<text x="88.3" y="144.8">3</text>
<text x="88.3" y="148.6">2</text>
<text x="88.3" y="152.5">1</text>
<text x="127.8" y="155.2">PWFBOUT</text>
<text x="191.5" y="155.2">PWFBIN</text>
<text x="222" y="173.4">Title</text>
<text x="222" y="179.1">Size</text>
<text x="229.8" y="179.1">Document Number</text>
<text x="229.8" y="175.3">RTL8201BL/CL/CP application circuit - interface with MAC(MII)</text>
<text x="285.7" y="179.1">Rev</text>
<text x="222" y="184.9">Date:</text>
<text x="224" y="181.1">B</text>
<text x="229.8" y="181.1">RTL8201BL/CL/CP MII</text>
<text x="231.7" y="184.9">Thursday, November 26, 2009</text>
<text x="260.6" y="184.9">Sheet</text>
<text x="270.3" y="184.9">1</text>
<text x="276.1" y="184.9">of</text>
<text x="281.9" y="184.9">1</text>
<text x="287.7" y="181.1">1.5</text>
</g>
<g font-size="1.7" fill="#f00">
<text x="39" y="11.2">MDC</text>
<text x="100.8" y="11.2">PWFBOUT</text>
<text x="179.9" y="9.3">GND</text>
<text x="39" y="13.1">MDIO</text>
<text x="39" y="17">TXD1</text>
<text x="39" y="15">TXD0</text>
<text x="100.8" y="13.1">AVDD33</text>
<text x="127.4" y="14.5">RTL8201BL : R19(NC)</text>
<text x="127.4" y="16.8">RTL8201CL/CP : R19(0 ohm)</text>
<text x="156.6" y="16">GND</text>
<text x="39" y="22.8">TXEN</text>
<text x="39" y="20.8">TXD3</text>
<text x="39" y="18.9">TXD2</text>
<text x="120.1" y="22.8">GND</text>
<text x="39" y="24.7">TXCLK</text>
<text x="39" y="26.6">RXDV</text>
<text x="39" y="28.6">RXD0</text>
<text x="130.9" y="24.3">PWFBOUT</text>
<text x="39" y="30.5">RXD1</text>
<text x="39" y="34.4">RXD3</text>
<text x="39" y="32.4">RXD2</text>
<text x="39" y="36.3">RXCLK</text>
<text x="39" y="40.2">CRS</text>
<text x="39" y="38.2">COL</text>
<text x="280.3" y="36.3">GND</text>
<text x="39" y="42.1">RXER</text>
<text x="280.3" y="46">GND</text>
<text x="39" y="49.8">LED0/PHYAD0</text>
<text x="39" y="51.7">LED1/PHYAD1</text>
<text x="39" y="53.7">LED2/PHYAD2</text>
<text x="103.7" y="49">RTL8201BL : R5 (5.9K 1%)</text>
<text x="103.7" y="50.8">RTL8201CL/RTL8201CP : R5 (2K 1%)</text>
<text x="39" y="57.5">LED4/PHYAD4</text>
<text x="39" y="55.6">LED3/PHYAD3</text>
<text x="168.5" y="56.6">PWFBOUT</text>
<text x="8.1" y="61.4">GND</text>
<text x="27.4" y="61.4">GND</text>
<text x="44.8" y="61.4">PWFBIN</text>
<text x="44.8" y="65.3">VDD33</text>
<text x="44.8" y="63.3">VDD33</text>
<text x="166" y="63.1">RTL8201BL : R6(NC); C10(NC)</text>
<text x="166" y="65.1">RTL8201CL/CP : R6(0 ohm); C10(0.1uF)</text>
<text x="274.5" y="63.3">CH_GND</text>
<text x="31.3" y="76.8">GND</text>
<text x="128.8" y="73.6">GND</text>
<text x="143.5" y="73.6">GND</text>
<text x="153.1" y="73">GND</text>
<text x="179.9" y="90.3">GND</text>
<text x="8.1" y="103.9">LED0/PHYAD0</text>
<text x="95" y="103.9">GND</text>
<text x="8.1" y="117.4">LED1/PHYAD1</text>
<text x="153.5" y="121.2">AVDD33</text>
<text x="170.3" y="121.2">VDD33</text>
<text x="183.8" y="121.2">VDD33</text>
<text x="8.1" y="130.9">LED2/PHYAD2</text>
<text x="274.5" y="128.9">COL</text>
<text x="151" y="132.8">GND</text>
<text x="177.1" y="134.9">GND</text>
<text x="190.6" y="134.9">GND</text>
<text x="274.5" y="134.7">RXER</text>
<text x="8.1" y="144.4">LED3/PHYAD3</text>
<text x="261" y="144.4">GND</text>
<text x="274.5" y="152.1">CRS</text>
<text x="8.1" y="157.9">LED4/PHYAD4</text>
<text x="99.8" y="161.8">GND</text>
<text x="106.6" y="161.8">GND</text>
<text x="114.3" y="161.8">GND</text>
<text x="261" y="161.8">GND</text>
<text x="58.3" y="167.6">GND</text>
<text x="149.1" y="165.4">GND</text>
<text x="158.7" y="165.4">GND</text>
<text x="179.9" y="165.6">GND</text>
</g>
<g font-size="1.7" fill="#004080">
<text x="57" y="12.4">MDC</text>
<text x="57" y="14.3">MDIO</text>
<text x="57" y="16.2">TXD0</text>
<text x="82.9" y="12.4">PWFBOUT</text>
<text x="84.9" y="14.3">AVDD33</text>
<text x="57" y="18.2">TXD1</text>
<text x="57" y="20.1">TXD2</text>
<text x="57" y="22">TXD3</text>
<text x="57" y="23.9">TXEN</text>
<text x="86.7" y="20.1">AGND</text>
<text x="86.7" y="22">AGND</text>
<text x="57" y="25.9">TXC</text>
<text x="57" y="27.8">RXDV</text>
<text x="57" y="29.7">RXD0</text>
<text x="89.2" y="29.7">NC</text>
<text x="238.4" y="29.7">TX+</text>
<text x="57" y="31.7">RXD1</text>
<text x="57" y="33.6">RXD2</text>
<text x="57" y="35.5">RXD3</text>
<text x="238.4" y="33.6">TX-</text>
<text x="57" y="37.5">RXC</text>
<text x="57" y="39.4">COL</text>
<text x="57" y="41.3">CRS</text>
<text x="86.1" y="39.4">TPRX+</text>
<text x="86.5" y="37.5">TPRX-</text>
<text x="238.4" y="37.5">RX+</text>
<text x="238.4" y="41.3">N/C</text>
<text x="57" y="45.2">X1</text>
<text x="57" y="47.1">X2</text>
<text x="57" y="43.2">RXER/FXEN</text>
<text x="86.3" y="47.1">TPTX+</text>
<text x="86.7" y="45.2">TPTX-</text>
<text x="238.4" y="45.2">N/C</text>
<text x="57" y="51">LED0/PHYAD0</text>
<text x="57" y="52.9">LED1/PHYAD1</text>
<text x="86" y="52.9">RTSET</text>
<text x="238.4" y="49">RX-</text>
<text x="238.4" y="52.9">N/C</text>
<text x="57" y="54.8">LED2/PHYAD2</text>
<text x="57" y="56.8">LED3/PHYAD3</text>
<text x="57" y="58.7">LED4/PHYAD4</text>
<text x="84.3" y="54.8">ISOLATE</text>
<text x="85.8" y="58.7">SPEED</text>
<text x="87" y="56.8">RPTR</text>
<text x="238.4" y="56.8">N/C</text>
<text x="248.1" y="56.8">GND</text>
<text x="57" y="62.5">PWFBIN</text>
<text x="57" y="64.5">DVDD33</text>
<text x="84.8" y="60.6">DUPLEX</text>
<text x="87.2" y="64.5">LDPS</text>
<text x="88.1" y="62.5">ANE</text>
<text x="57" y="70.3">DGND</text>
<text x="57" y="66.4">DVDD33</text>
<text x="79.9" y="66.4">MII/SNIB/RTT3</text>
<text x="84.7" y="68.3">RESETB</text>
<text x="57" y="72.2">DGND</text>
<text x="57" y="74.1">DGND</text>
<text x="78.8" y="149.4">OUTPUT</text>
<text x="80.7" y="145.6">INPUT</text>
<text x="78.3" y="153.3">ADJ/GND</text>
</g>
<text font-size="1.7" fill="#00f" x="179.6" y="26.5">U2</text>
<g font-size="1.5">
<text x="65.7" y="107.4">1. You could simply connect RESETB to PCI</text>
<text x="65.7" y="109">Reset. And just discard R30, R28, C20.</text>
<text x="65.7" y="110.6">2. If Wake on Lan feature is needed, you have</text>
<text x="65.7" y="112.3">to supply power from auxiliary power</text>
<text x="65.7" y="113.9">LAN-related circuit including RTL8201BL/CL/CP</text>
<text x="101.9" y="112.3">for all</text>
<text x="65.7" y="115.5">and MAC. In this kind of application, discard</text>
<text x="65.7" y="117.2">R29 and retain other components for one</text>
<text x="65.7" y="118.8">resetting upon power up.</text>
</g>
<g font-size="1.4">
<text x="30.9" y="1.5">A</text>
<text x="88.8" y="1.5">B</text>
<text x="146.7" y="1.5">C</text>
<text x="204.7" y="1.5">D</text>
<text x="262.6" y="1.5">E</text>
<text x=".5" y="26.1">4</text>
<text x="292" y="26.1">4</text>
<text x=".5" y="71.9">3</text>
<text x="292" y="71.9">3</text>
<text x=".5" y="117.8">2</text>
<text x="292" y="117.8">2</text>
<text x=".5" y="163.6">1</text>
<text x="292" y="163.6">1</text>
<text x="30.9" y="186.8">A</text>
<text x="88.8" y="186.8">B</text>
<text x="146.7" y="186.8">C</text>
<text x="204.7" y="186.8">D</text>
<text x="262.6" y="186.8">E</text>
</g>
</svg>
